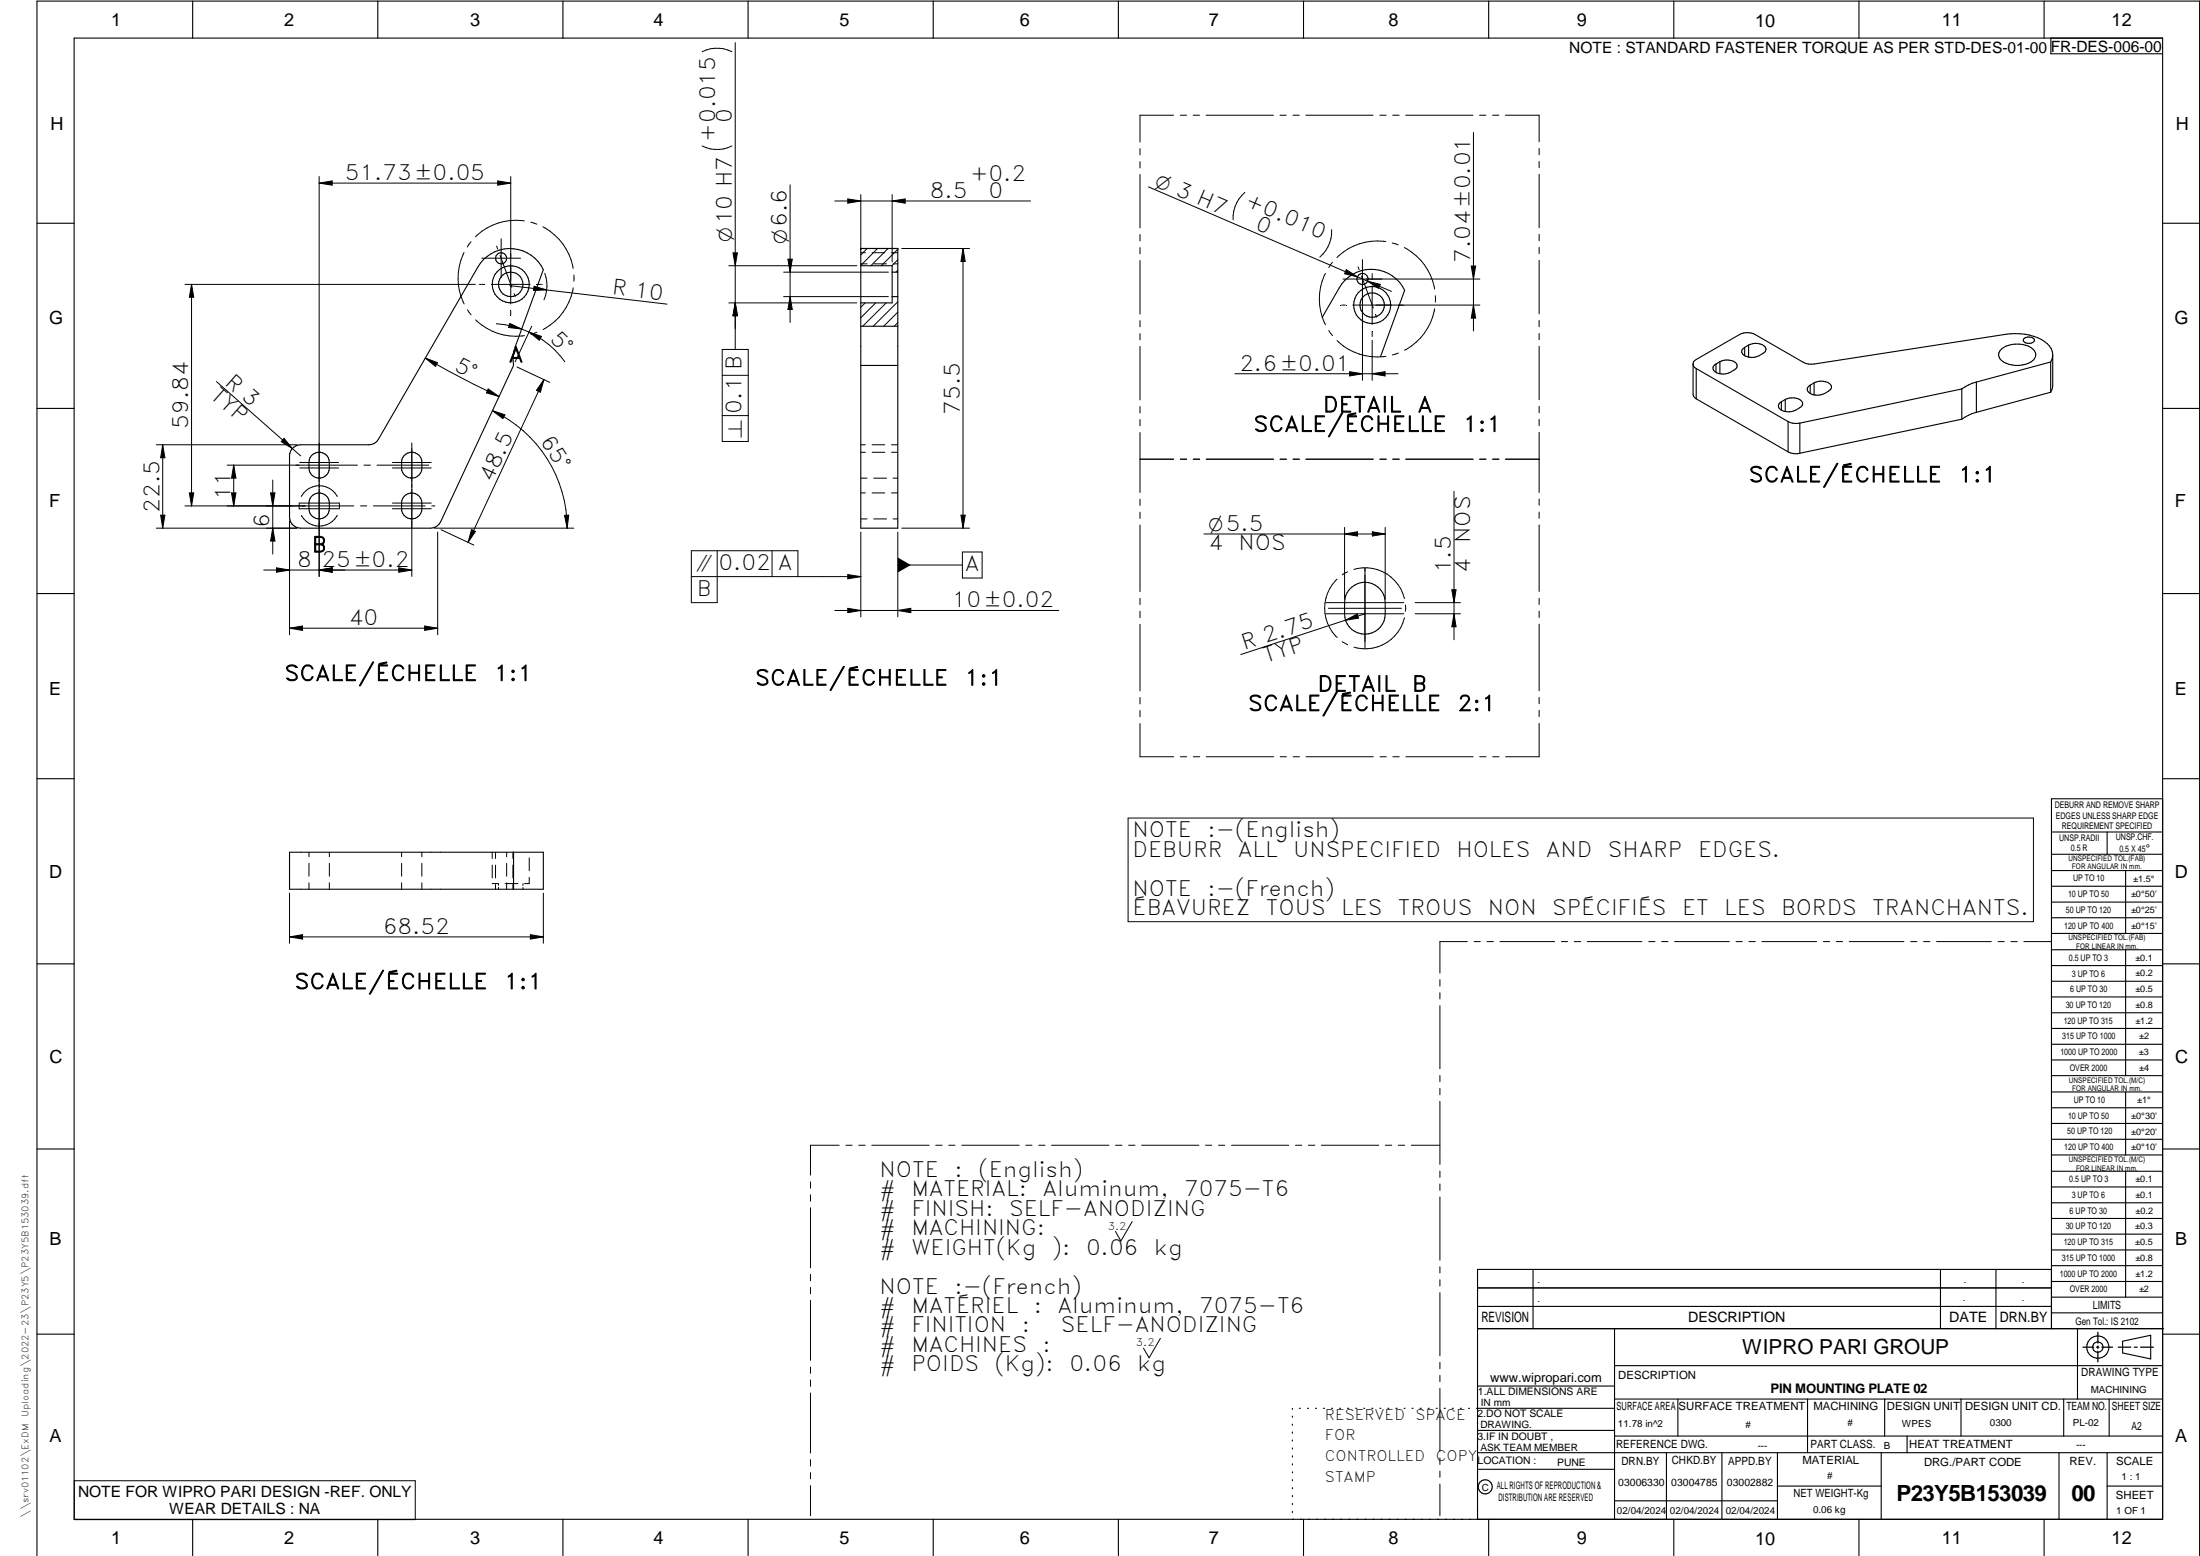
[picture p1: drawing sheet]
<svg xmlns="http://www.w3.org/2000/svg" width="594mm" height="420mm" viewBox="0 0 594 420" stroke-linecap="round" stroke-linejoin="round" font-family="sans-serif">
<g fill="none" stroke="#000" stroke-width=".3">
<path d="M20 10.3h564v400h-564zM52 .3v10M102 .3v10M152 .3v10M202 .3v10M252 .3v10M302 .3v10M352 .3v10M402 .3v10M452 .3v10M502 .3v10M552 .3v10"/>
<path d="M553.8 10.3v4.2h30.2M10 60.3h10M232.4 67.1h.1M232.4 71.8h8.5v10h-8.5M232.4 67.1h10M240.9 73.5h1.5M242.4 67.1h.1M242.4 67.1v75.5h-10v-75.5M584 60.3h10M232.4 98.7h10M232.4 88.1h10M240.9 80.1h1.5"/>
<path d="M357.1 85.6l4.5-7.9a10 10 0 0 1 17.7 .7l-6.5 18M457.2 98.5l.4 .7 .4 .3M458 99.5l24.8 14.3M458 99.5v8.2M463.4 98.3v2.2M464.4 97.7a4 4 0 0 1 4.5 .4 1.16 1.16 0 0 1-.6 1.8 4.2 4.2 0 0 1-5.5 .2 1.16 1.16 0 0 1 .6-1.8M464.4 97.7v3.2M464.4 97.7l-1 .6M471.1 93.8v2.3M472.2 93.2a3.7 3.7 0 0 1 4.6 .8 1.22 1.22 0 0 1-.7 1.4 3.9 3.9 0 0 1-5.7-.2 1.22 1.22 0 0 1 .7-1.4M472.2 93.2v3.2M472.2 93.2l-1.1 .6"/>
<path d="M540.5 94.3a7.1 7.1 0 0 1 8.9 .4 2.24 2.24 0 0 1-1.7 3.4 7.1 7.1 0 0 1-7.7-1.2 1.87 1.87 0 0 1 .5-2.6zM546.7 91.3a1.69 1.69 0 0 1 2.7 .7 1.83 1.83 0 0 1-3.1-.1zM553.8 97.7v8.2M553.8 97.7a4 4 0 0 0-1.7-5.5 14.5 14.5 0 0 0-10.4-1.9l-51.8 8a4.5 4.5 0 0 1-2.9-.5l-13.6-7.7-1.9-.3-1.3 .3-12.2 7-.7 .6-.1 8.8 .1 .4 .7 .8M553.8 97.7l-20.1 5.5M554.3 95.8v8.2v.6l-.5 1.3M10 110.3h10M458 107.7l24.8 14.3M481 108.5v2.2M482.1 107.9a3.7 3.7 0 0 1 4.6 .8 1.22 1.22 0 0 1-.7 1.4 4.2 4.2 0 0 1-5.5 .2 1.11 1.11 0 0 1 .5-1.8M482.1 107.9v3.2M482.1 107.9l-1.1 .6"/>
<path d="M482.8 113.8v8.2M482.8 113.8l1.2 .5h2M486 114.3v8.1M488.8 104v2.3M489.9 103.4l-1.1 .6M489.9 103.4v3.2M489.9 103.4a3.7 3.7 0 0 1 4.6 .8 2.49 2.49 0 0 1-2.3 2.3 3.3 3.3 0 0 1-4.1-1.1 1.22 1.22 0 0 1 .7-1.4M529.8 105v8.2M529.8 105l-43.8 9.3M529.8 113.2l-43.8 9.2M533.7 103.2v8.1M533.7 111.3l-2.2 .8-1.7 1.1"/>
<path d="M533.7 103.2l-2.2 .8-1.7 1M553.8 105.9l-20.1 5.4M584 110.3h10M78.8 121.2a3 3 0 0 1 2.4-1.1h18.4a2.93 2.93 0 0 0 2.6-1.5l26.8-46.5a10 10 0 0 1 17.7 .7l-7.6 20.8a9.2 9.2 0 0 0-.4 5.1l-19.7 42.2a3.1 3.1 0 0 1-2.7 1.7h-35.1a3.1 3.1 0 0 1-3-3v-16.5l.3-1.3zM84.1 123a2.78 2.78 0 0 1 3.1-.7 2.78 2.78 0 0 1 1.7 2.6 3.6 3.6 0 0 1-1.1 3.7 2.73 2.73 0 0 1-2.9 .2 2.73 2.73 0 0 1-1.5-2.4 4.1 4.1 0 0 1 .7-3.4zM84.1 134a2.78 2.78 0 0 1 3-.7 2.78 2.78 0 0 1 1.8 2.5 3.7 3.7 0 0 1-1.1 3.8 2.73 2.73 0 0 1-2.9 .2 2.73 2.73 0 0 1-1.5-2.4 4.1 4.1 0 0 1 .7-3.4zM109.1 134a2.74 2.74 0 0 1 3-.7 2.74 2.74 0 0 1 1.8 2.5 3.5 3.5 0 0 1-1.2 3.8 2.69 2.69 0 0 1-2.8 .2 2.69 2.69 0 0 1-1.4-2.4 3.8 3.8 0 0 1 .6-3.4zM109.1 123a2.74 2.74 0 0 1 3.1-.7 2.74 2.74 0 0 1 1.7 2.6 3.4 3.4 0 0 1-1.2 3.7 2.69 2.69 0 0 1-2.8 .2 2.69 2.69 0 0 1-1.4-2.4 3.8 3.8 0 0 1 .6-3.4zM482.8 122l1.9 .5 1.3-.1M365 158.5a5.5 5.5 0 0 1 5.9-.8 5.5 5.5 0 0 1 3.2 5 8.4 8.4 0 0 1-1.3 6.6 5.5 5.5 0 0 1-6.1 1.6 5.5 5.5 0 0 1-3.6-5.2 8.4 8.4 0 0 1 1.3-6.5zM10 160.3h10M584 160.3h10"/>
<path d="M10 210.3h10M584 215.7h-30v143.1M584 210.3h10M138.7 230.1h-60.5v10h60.5M138.7 230.1h8v10h-8M138.7 230.1v10M554 224.7h30M554 230.7h30M554 235.1h30M554 239.3h30M569 224.7v6M574 235.1v17"/>
<path d="M554 243.6h30M554 247.8h30M554 252.1h30M554 256.5h30M574 256.5v33.9M10 260.3h10M554 260.7h30M554 265h30M554 269.2h30M554 273.5h30M554 277.7h30M584 260.3h10"/>
<path d="M554 282h30M554 286.2h30M554 290.4h30M554 294.9h30M554 299.1h30M574 294.9v17M10 310.3h10M554 303.4h30M554 307.6h30M554 311.9h30M554 316.3h30M574 316.3v34"/>
<path d="M584 310.3h10M554 320.5h30M554 324.8h30M554 329h30M554 333.2h30M554 337.5h30M399 358.8h185.2M399 352.8h155M399 347.8h155M414 342.8v16M436 358.8v51.5M524 342.8v16"/>
<path d="M539 342.8v16M554 341.8h30M554 346h30M554 350.3h30M554 354.5h30M554 342.8h-155v67.5M561 358.8v19M10 360.3h10M399 374.3h37M436 377.8h148M453.1 377.8v10M488.1 377.8v14.5"/>
<path d="M508.9 377.8v10M529.5 377.8v10M557.3 377.8v10M569.5 377.8v10M573.2 362.2l7.6-1.6v6.3l-7.6-1.6zM584 368.8h-148M584 360.3h10M349 380.3v.3M349 382.4v.3M349 384.6v.3M349 386.7v.3M349 388.8v.3"/>
<path d="M349 391v.3M349 393.1v.3M349 395.3v.3M349 397.4v.3M349 399.5v.3M350.9 380.3h.2M353.1 380.3h.2M355.2 380.3h.3M357.4 380.3h.3M359.6 380.3h.3M361.7 380.3h.3M363.9 380.3h.3"/>
<path d="M366.1 380.3h.3M368.3 380.3h.2M370.4 380.3h.3M372.6 380.3h.3M374.8 380.3h.3M376.9 380.3h.4M379.1 380.3h.3M381.3 380.3h.3M383.4 380.3h.4M385.6 380.3h.3M387.8 380.3h.3M390 380.3h.3"/>
<path d="M392.2 380.3h.3M394.3 380.3h.3M396.5 380.3h.3M398.7 380.3h37.3M399 396.7h37M399 392.3h185M399 386.2h37M436 387.8h148M450 392.3v18M465 392.3v18M480 392.3v18M508 392.3v18"/>
<path d="M515 387.8v4.5M556 392.3v18M569 392.3v18M52 410.3v9.7M102 410.3v9.7M152 410.3v9.7M202 410.3v9.7M252 410.3v9.7M302 410.3v9.7M349 401.7v.3M349 403.8v.4M349 406v.3"/>
<path d="M349 408.1v.3M352 410.3v9.7M402 410.3v9.7M436 405.3h44M452 410.3v9.7M480 401.3h28M502 410.3v9.7M552 410.3v9.7M569 401.3h15M10 420v-419.7h584v419.7"/>
<circle cx="135.3" cy="69.7" r="1.5"/>
<circle cx="137.9" cy="76.8" r="5"/>
<circle cx="137.9" cy="76.8" r="3.3"/>
<circle cx="367.9" cy="75.3" r="1.5"/>
<circle cx="370.5" cy="82.4" r="5"/>
<circle cx="370.5" cy="82.4" r="3.3"/>
<circle cx="566.5" cy="363.7" r="1.39"/>
<circle cx="566.5" cy="363.8" r="3"/>
<circle cx="401.1" cy="401.5" r="1.9"/>
</g>
<g fill="none" stroke="#000" stroke-width=".27">
<path d="M189.6 14a9 9 0 0 1 8 0M198.5 11.5v82.9M189.6 39.4a9 9 0 0 0 8 0M316.9 31.1h-9.1v7.3M318.7 31.1h1.7M322.2 31.1h1.7M325.7 31.1h18.2M345.6 31.1h1.7M349.2 31.1h1.7M352.6 31.1h18.2M372.6 31.1h1.7M376.1 31.1h1.7"/>
<path d="M379.6 31.1h18.2M397.9 35.8v53.6M399.5 31.1h1.7M403 31.1h1.7M406.5 31.1h9.1v7.2M86.2 47.7v108M86.2 49.4h51.7M86.2 49.4l3.5-.5v1.1zM134.4 48.9l3.5 .5-3.5 .6zM137.9 47.7v34.3M141.6 59.6a15.5 15.5 0 0 0-13.2 4.4M143.3 60l1.7 .5"/>
<path d="M213.4 49.9v37.2M225.4 54.3h52.9M228.9 53.7l3.5 .6-3.5 .6zM232.4 52.5v14.7M240.9 52.5v18.2M240.9 54.3l3.5-.6v1.2zM307.8 40.1v1.7M307.8 43.6v1.7M307.8 47.1v14.5M310.1 50.5l56.5 24.3M336.2 51.9a9.1 9.1 0 0 0-3.2 7.5M415.6 40.1v1.7"/>
<path d="M415.6 43.6v1.7M415.6 47.1v14.4M49.9 76.8h78.4M51.7 76.8l.6 3.5h-1.2zM51.7 76.8v59.8M125.3 68.2a15.6 15.6 0 0 0 0 13.9M127.2 65.3l-1 1.4M129.4 76.8h.1M129.7 76.8h1M130.1 69.7h10.5M132.7 76.8h10.5M134.1 66.5l.3 .8"/>
<path d="M135 69l3.2 8.6M135.3 64.5v10.5M137.7 77.1l42.4 5M138.8 79.3l.3 .8M144.2 77.3l3.4 1-3.5 .1zM145.1 76.8h1.1M146.3 76.8h.1M146.6 61.3a15.5 15.5 0 0 1 8.2 11.2M147.1 73.8a9.6 9.6 0 0 1-.2 7.2M154.8 77.7a15.6 15.6 0 0 1-8.2 11.3M155 74.3v1.6M196.8 71.8h34.6"/>
<path d="M197.9 68.3h1.2l-.6 3.5zM211.6 73.5h28.3M212.8 70h1.1l-.5 3.5zM232.4 68.2h1.3M232.4 71.2h1.7M234.1 67.1l-1.7 1.7M235.5 68.2h3.4M235.9 71.2h3.5M237 67.1l-4.6 4.6M239.8 67.1l-4.6 4.7M240.7 68.2h1.7M241.2 71.2h1.2"/>
<path d="M242.4 67.3l-4.4 4.5M242.4 70.1l-1.6 1.7M242.4 73l-.5 .5M243.5 67.1h18.3M260 67.1l.6 3.5h-1.1zM260 67.1v75.5M307.8 63.3v1.8M307.8 66.8v1.7M307.8 70.4v14.4M357.9 73.8a15.3 15.3 0 0 0 0 13.9M359.6 62a9.1 9.1 0 0 1-3.2 7.4M359.8 70.9l-1 1.4"/>
<path d="M362.7 75.4h36.9M363.6 72.8l3 2-3.5-.9zM366.6 74.8l9.1 3.9M366.7 72.1l.3 .8M367.7 74.5l3.1 8.7M367.9 70.1v32.6M369.3 75.9l3.4 .9-.4 1.1zM370.5 73.9v.1M370.5 74.1v1.1M370.5 77.1v10.5M374.2 65.2a15.5 15.5 0 0 0-13.2 4.4M376 65.6l1.6 .5"/>
<path d="M379.2 66.8a15.5 15.5 0 0 1 8.2 11.3M387.6 79.8v1.8M397.3 71.8h1.2l-.6 3.6zM415.6 63.3v1.7M415.6 66.8v1.7M415.6 70.3v14.5M114.8 96.7l13.2 7.1 6.7 3.3M114.8 96.7l3.3 1.2-.5 1zM126.2 83.7l1 1.3M128.4 86.4a15.5 15.5 0 0 0 13.2 4.2M134 87.4l4.6 .7 2.3 .8M137.7 87.3l3.2 1.6-3.6-.5z"/>
<path d="M137.9 84v1M139.6 99.1l8.9 4.2M140.9 88.9l1.9 .8M142.8 89.7a24.8 24.8 0 0 1 9.7 8M142.9 89.7l3.3 1.1-.6 1.1zM143.6 88.1l-4.5 9.6M145 89.7l-1.6 .6M195 94.4h7.1v24.8h-7.1zM196.8 81.8h34.6M198.5 81.8l.6 3.5h-1.2zM211.6 80.1h28.3M213.4 80.1l.5 3.5h-1.1z"/>
<path d="M233.6 81.8l-1.2 1.2M236.5 81.8l-4.1 4M239.3 81.8l-6.3 6.3M241 80.1h-.1M242.4 87.1l-.9 1M242.4 84.3l-3.8 3.8M242.4 81.5l-6.6 6.6M307.8 86.6v1.7M307.8 90.1v1.7M307.8 93.6v14.4M358.8 89.2l1 1.4M361.1 91.9a15.5 15.5 0 0 0 13.2 4.3"/>
<path d="M362.3 82.4h1M370.5 89.6v1M370.5 90.8v.1M370.5 91.9v10.8M371.4 84.9l.3 .7M377.6 95.3l-1.6 .5M387.4 83.4a15.4 15.4 0 0 1-8.1 11.2M397.9 82.4l.6 3.5h-1.2zM399.6 82.4h-34.3M415.6 86.5v1.7M415.6 90v1.7M415.6 93.5v14.5"/>
<path d="M58.5 103l22.7 20.1M76.7 118.4l2.2 2.7-3-1.8zM111.2 119.6v36.1M131.8 105l2.9 2.1-3.3-1zM133 110.9a35 35 0 0 1 20.2 31.7M133 110.9l3.3 1.1-.5 1zM146.9 102.5l-1 3.4-1-.5zM146.9 102.5l-20.5 43.9M195 112.2h7.1M195 101.3h7.1M307.8 109.8v1.7M307.8 113.3v1.7"/>
<path d="M307.8 116.8v16.2M333.5 100.9h44M364.4 100.4l3.5 .5-3.5 .6zM370.5 100.9l3.5-.5v1.1zM415.6 109.7v1.8M415.6 113.2v1.7M415.6 116.8v16.2M42.2 120.1h37.9M43.4 139.1h1.1l-.6 3.5zM43.9 120.1v22.5M43.9 120.1l.6 3.5h-1.1zM49.9 136.6h45.6"/>
<path d="M51.1 133.1h1.2l-.6 3.5zM61.3 125.6h21.1M62.5 133.1h1.2l-.6 3.5zM63.1 125.6l.6 3.5h-1.2zM63.1 125.6v11M73.1 133.1h1.1l-.5 3.5zM73.7 129.6v20M80.8 135.8v1.7M80.9 137.4h10.5M80.9 135.8h10.5M80.9 126.4h10.5M80.9 124.9h10.5"/>
<path d="M82.5 125.6h14M91.1 139.1a5.5 5.5 0 0 1-9.7 .1M91.1 134.1a5.5 5.5 0 0 0-9.7 0M91.6 135.7v1.8M97.4 136.6h1.7M98.3 125.6h1.7M100.8 136.6h14M101.8 125.6h14M106 137.4h10.5M106 135.8h10.5M106 126.4h10.5M106 124.9h10.5"/>
<path d="M116.6 136.6h.8M152.4 139.1h1.2l-.4 3.5zM232.4 120.1h1.3M232.4 122.1h1.3M232.4 129.1h1.7M232.4 133.1h1.3M235.5 120.1h3.4M235.5 122.1h3.4M235.5 133.1h3.4M235.9 129.1h3.5M240.7 120.1h1.7M240.7 122.1h1.7"/>
<path d="M240.7 133.1h1.7M241.2 129.1h1.2M259.5 139.1h1.1l-.6 3.5zM307.8 124h9.1M307.8 134.8v1.7M307.8 138.3v1.7M318.7 124h1.8M322.2 124h1.8M325.7 124h18.2M345.6 124h1.8M349.2 124h1.7M352.6 124h18.2"/>
<path d="M372.6 124h1.7M376.1 124h1.8M379.6 124h18.2M392.6 132.7v40.1M399.5 124h1.8M403 124h1.8M406.5 124h9.1M415.6 134.7v1.7M415.6 138.3v1.7M42.2 142.6h37.9M71.2 153.9h40M73.7 142.6l.5 3.5h-1.1z"/>
<path d="M74.7 153.3l3.5 .6-3.5 .6zM78.2 140.7v30.7M86.2 153.9l3.5-.6v1.2zM107.7 153.3l3.5 .6-3.5 .6zM117.3 142.6h37.6M118.2 143.7v27.7M119.1 143l8.9 4.2M127.3 143l1.1 .5-2 2.9zM193.7 148.7v14h-7v-14h28.8v7M208.5 148.7v7M228.9 155.2l3.5 .5-3.5 .6zM232.4 143.7v22.9"/>
<path d="M232.4 155.7h-45.7M232.4 140.1h1.7M235.9 140.1h3.5M241.2 140.1h1.2M242.4 143.7v22.9M242.4 152.6h17.5M243.5 142.6h18.3M259.9 149.1h5.3v7h-5.3zM307.8 141.8v18M325.1 144.2h49M361.1 156.4a10.9 10.9 0 0 0 0 15.7M363.1 144.2l3.5-.6v1.1z"/>
<path d="M363.1 142.4v19.3M363.9 154.4l-1.4 .8M365.6 153.8a10.9 10.9 0 0 1 13.7 7.8M368.6 153.3v21.9M370.6 143.6l3.5 .6-3.5 .5zM374.1 142.4v19.3M392 159.3h1.2l-.6 3.4zM415.6 141.7v18M78.2 169.6l3.5-.6v1.2zM78.2 169.6h40M114.7 169l3.5 .6-3.5 .6zM225.4 164.8h60.5"/>
<path d="M228.9 164.3l3.5 .5-3.5 .6zM242.4 164.8l3.5-.5v1.1zM307.8 161.6v1.7M307.8 165.1v1.7M307.8 168.6v18M358.1 165.7h21M358.1 162.7h21M358.7 164.3h19.8M362.5 173.3l1.4 .8M363.3 167.5l3.2-1.7 .4 1.1zM368.6 165.7l-33.5 11M379.3 166.8a10.9 10.9 0 0 1-13.7 8"/>
<path d="M379.5 163.4v1.7M382.1 165.7h12.3M382.1 162.7h12.3M392.6 165.7l.6 3.5h-1.2zM415.6 161.5v1.7M415.6 165v1.8M415.6 168.5v18M307.8 188.3v1.8M307.8 191.9v1.6M307.8 195.4v8.9h9.1M415.6 188.3v1.7M415.6 191.8v1.7"/>
<path d="M415.6 195.3v9h-9M318.8 204.3h1.7M322.2 204.3h1.8M325.7 204.3h18.2M345.7 204.3h1.7M349.2 204.3h1.7M352.7 204.3h18.1M372.7 204.3h1.6M376.1 204.3h1.8M379.6 204.3h18.2M399.6 204.3h1.7M403.1 204.3h1.7"/>
<path d="M83.4 230.1v1.3M83.4 233.1v3.5M83.4 238.4v1.7M88.9 230.1v1.3M88.9 233.1v3.5M88.9 238.4v1.7M108.5 230.1v1.3M108.5 233.1v3.5M108.5 238.4v1.7M113.9 230.1v1.3M113.9 233.1v3.5M113.9 238.4v1.7"/>
<path d="M132.9 238.6h1.7v.5M132.9 230.1v1.7M132.9 233.6v3.5M133.8 230.1v1.7M133.8 233.6v3.5M133.8 238.8v1.3M134.6 239.6v.5M136.4 238.6h3.5M136.8 230.1v1.3M136.8 233.1v3.5M136.8 238.4v1.7M138.5 230.1v1.7"/>
<path d="M138.5 233.6v3.5M138.5 238.8v1.3M141.2 238.6v.5M141.2 239.6v.5M142.9 236.9v1.7h-1.3M142.9 231.6v3.5M304.6 220.9h244.5v28h-244.5zM78.2 253l3.5-.6v1.2zM78.2 241.2v13.5M78.2 253h68.5M143.2 252.4l3.5 .6-3.5 .6zM146.7 241.2v13.5"/>
<path d="M396.2 254.3h-7.4v8.5M398.1 254.3h1.6M401.5 254.3h1.8M405 254.3h14.8M421.6 254.3h1.7M425.1 254.3h1.7M428.6 254.3h14.8M445.2 254.3h1.7M448.7 254.3h1.7M452.2 254.3h14.8M468.8 254.3h1.7M472.3 254.3h1.7"/>
<path d="M475.8 254.3h14.8M492.4 254.3h1.7M495.8 254.3h1.8M499.4 254.3h14.7M516 254.3h1.6M519.4 254.3h1.8M522.9 254.3h14.8M539.5 254.3h1.7M543 254.3h1.7M546.5 254.3h7.4M388.8 264.5v1.8M388.8 268.1v1.6"/>
<path d="M388.8 271.6v17M388.8 290.4v1.7M388.8 293.9v1.7M388.8 297.4v17M218.9 319.2v1.6M226.6 309.2h-7.7v8.1M228.4 309.2h1.7M231.9 309.2h1.7M235.4 309.2h15.5M252.7 309.2h1.7M256.2 309.2h1.7M259.7 309.2h15.5"/>
<path d="M277 309.2h1.7M280.5 309.2h1.7M284 309.2h15.5M301.2 309.2h1.8M304.8 309.2h1.7M308.3 309.2h15.5M325.5 309.2h1.7M329.1 309.2h1.6M332.6 309.2h15.4M349.8 309.2h1.7M353.3 309.2h1.7M356.8 309.2h15.5"/>
<path d="M374.1 309.2h1.7M377.6 309.2h1.7M381.1 309.2h7.7M388.8 316.2v1.7M388.8 319.7v1.7M218.9 322.6v1.8M218.9 326.1v16.2M305.7 329.9l-3 5.2-1.5-2.6M388.8 323.2v17.1M218.9 344.1v1.8M218.9 347.6v1.7M218.9 351.2v16.1"/>
<path d="M388.8 342.1v1.6M388.8 345.6v1.7M388.8 349v17.1M218.9 369.1v1.7M218.9 372.6v1.8M218.9 376.1v16.2M313.3 361.4l-3 5.2-1.5-2.6M388.8 367.9v1.7M388.8 371.4v1.7M388.8 374.9v17M20.1 399.8h92v10.5h-92zM218.9 394.1v1.8"/>
<path d="M218.9 397.6v1.7M388.8 393.7v1.7M388.8 397.2v1.7M218.9 401.2v8.1M388.8 400.7v8.6"/>
</g>
<path d="M566.5 359.7v3M562.5 363.8h2.9M566.1 363.8h.7M566.5 363.4v.7M566.5 364.9v2.8M567.6 363.8h2.9M572 363.8h3.4M576.3 363.8h.8M578 363.8h3.5" fill="none" stroke="#000" stroke-width=".34"/>
<g fill="#000">
<path d="M86.2 49.4l3.5-.5v1.1zM134.4 48.9l3.5 .5-3.5 .6zM228.9 53.7l3.5 .6-3.5 .6zM240.9 54.3l3.5-.6v1.2zM144.2 77.3l3.4 1-3.5 .1zM197.9 68.3h1.2l-.6 3.5zM212.8 70h1.1l-.5 3.5zM260 67.1l.6 3.5h-1.1zM363.6 72.8l3 2-3.5-.9zM369.3 75.9l3.4 .9-.4 1.1zM397.3 71.8h1.2l-.6 3.6zM51.7 76.8l.6 3.5h-1.2z"/>
<path d="M114.8 96.7l3.3 1.2-.5 1zM137.7 87.3l3.2 1.6-3.6-.5zM142.9 89.7l3.3 1.1-.6 1.1zM198.5 81.8l.6 3.5h-1.2zM213.4 80.1l.5 3.5h-1.1zM397.9 82.4l.6 3.5h-1.2zM76.7 118.4l2.2 2.7-3-1.8zM131.8 105l2.9 2.1-3.3-1zM133 110.9l3.3 1.1-.5 1zM146.9 102.5l-1 3.4-1-.5zM364.4 100.4l3.5 .5-3.5 .6zM370.5 100.9l3.5-.5v1.1z"/>
<path d="M43.4 139.1h1.1l-.6 3.5zM43.9 120.1l.6 3.5h-1.1zM51.1 133.1h1.2l-.6 3.5zM62.5 133.1h1.2l-.6 3.5zM63.1 125.6l.6 3.5h-1.2zM73.1 133.1h1.1l-.5 3.5zM152.4 139.1h1.2l-.4 3.5zM259.5 139.1h1.1l-.6 3.5zM73.7 142.6l.5 3.5h-1.1zM74.7 153.3l3.5 .6-3.5 .6zM86.2 153.9l3.5-.6v1.2zM107.7 153.3l3.5 .6-3.5 .6z"/>
<path d="M127.3 143l1.1 .5-2 2.9zM228.9 155.2l3.5 .5-3.5 .6zM242.4 150.5l3.5 2.1-3.5 2zM363.1 144.2l3.5-.6v1.1zM370.6 143.6l3.5 .6-3.5 .5zM392 159.3h1.2l-.6 3.4zM78.2 169.6l3.5-.6v1.2zM114.7 169l3.5 .6-3.5 .6zM228.9 164.3l3.5 .5-3.5 .6zM242.4 164.8l3.5-.5v1.1zM363.3 167.5l3.2-1.7 .4 1.1zM392.6 165.7l.6 3.5h-1.2z"/>
<path d="M78.2 253l3.5-.6v1.2zM143.2 252.4l3.5 .6-3.5 .6z"/>
</g>
<g font-size="6">
<text x="512.1" y="405.2">P23Y5B153039</text>
<text x="559.4" y="405.2">00</text>
</g>
<g font-size="5.7">
<text x="197.6" y="33.2" transform="rotate(-90 197.6 33.2)">0</text>
<text x="193.1" y="38.2" transform="rotate(-90 193.1 38.2)">+0.015</text>
<text x="93.1" y="48.6">51.73±0.05</text>
<text x="251.1" y="53.4">8.5</text>
<text x="262" y="48.9">+0.2</text>
<text x="266.9" y="53.4">0</text>
<text x="335.9" y="55.7" transform="rotate(23 335.9 55.7)">+0.010</text>
<text x="338.7" y="61.8" transform="rotate(23 338.7 61.8)">0</text>
<text x="397" y="70.9" transform="rotate(-90 397 70.9)">7.04±0.01</text>
<text x="165.1" y="79.5" transform="rotate(7 165.1 79.5)">R 10</text>
<text x="148.2" y="91.7" transform="rotate(45 148.2 91.7)">5°</text>
<text x="122.3" y="99.9" transform="rotate(27 122.3 99.9)">5°</text>
<text x="137.3" y="97.8">A</text>
<text x="334.7" y="100.1">2.6±0.01</text>
<text x="56.5" y="107.1" transform="rotate(41 56.5 107.1)">TYP</text>
<text x="60.4" y="103.6" transform="rotate(41 60.4 103.6)">R 3</text>
<text x="200.3" y="111.9" transform="rotate(-90 200.3 111.9)">0.1 B</text>
<text x="259.2" y="111.9" transform="rotate(-90 259.2 111.9)">75.5</text>
<text x="357.2" y="111.3">DETAIL</text>
<text x="382.8" y="111.3">A</text>
<text x="50.8" y="115.7" transform="rotate(-90 50.8 115.7)">59.84</text>
<text x="145.7" y="119" transform="rotate(58 145.7 119)">65°</text>
<text x="338.5" y="116.5">SCALE/ÉCHELLE</text>
<text x="395" y="116.5">1:1</text>
<text x="132.8" y="130.5" transform="rotate(-65 132.8 130.5)">48.5</text>
<text x="472.2" y="130.2">SCALE/ÉCHELLE</text>
<text x="528.8" y="130.2">1:1</text>
<text x="62.2" y="135.1" transform="rotate(-90 62.2 135.1)">11</text>
<text x="43.1" y="138.4" transform="rotate(-90 43.1 138.4)">22.5</text>
<text x="72.8" y="142.7" transform="rotate(-90 72.8 142.7)">6</text>
<text x="84.2" y="149.1">B</text>
<text x="326.3" y="148.5">4</text>
<text x="334.5" y="148.5">NOS</text>
<text x="397" y="146.6" transform="rotate(-90 397 146.6)">NOS</text>
<text x="80.2" y="153">8</text>
<text x="86.8" y="153">25±0.2</text>
<text x="194" y="154">0.02 A</text>
<text x="260.6" y="154.3">A</text>
<text x="391.7" y="154.8" transform="rotate(-90 391.7 154.8)">1.5</text>
<text x="397" y="154.8" transform="rotate(-90 397 154.8)">4</text>
<text x="188.2" y="161">B</text>
<text x="257" y="164">10±0.02</text>
<text x="94.2" y="168.8">40</text>
<text x="336" y="175.5" transform="rotate(-18 336 175.5)">R 2.75</text>
<text x="341.8" y="179.1" transform="rotate(-18 341.8 179.1)">TYP</text>
<text x="76.8" y="183.8">SCALE/ÉCHELLE</text>
<text x="133.4" y="183.8">1:1</text>
<text x="203.9" y="185">SCALE/ÉCHELLE</text>
<text x="260.4" y="185">1:1</text>
<text x="337" y="191.9">SCALE/ÉCHELLE</text>
<text x="355.8" y="186.7">DETAIL</text>
<text x="381.3" y="186.7">B</text>
<text x="393.6" y="191.9">2:1</text>
<text x="305.9" y="226.1">NOTE</text>
<text x="326" y="226.1">:-(English)</text>
<text x="305.9" y="231.4">DEBURR</text>
<text x="334.3" y="231.4">ALL</text>
<text x="349.2" y="231.4">UNSPECIFIED</text>
<text x="393.3" y="231.4">HOLES</text>
<text x="417.5" y="231.4">AND</text>
<text x="434.1" y="231.4">SHARP</text>
<text x="458.5" y="231.4">EDGES.</text>
<text x="305.9" y="241.9">NOTE</text>
<text x="326" y="241.9">:-(French)</text>
<text x="305.9" y="247.1">ÉBAVUREZ</text>
<text x="341.9" y="247.1">TOUS</text>
<text x="362.2" y="247.1">LES</text>
<text x="377.5" y="247.1">TROUS</text>
<text x="401.8" y="247.1">NON</text>
<text x="419.1" y="247.1">SPÉCIFIÉS</text>
<text x="454.2" y="247.1">ET</text>
<text x="465.6" y="247.1">LES</text>
<text x="481" y="247.1">BORDS</text>
<text x="505.6" y="247.1">TRANCHANTS.</text>
<text x="103.4" y="252.1">68.52</text>
<text x="79.5" y="267">SCALE/ÉCHELLE</text>
<text x="136.1" y="267">1:1</text>
<text x="237.5" y="317.8">NOTE</text>
<text x="257.7" y="317.8">:</text>
<text x="264.1" y="317.8">(English)</text>
<text x="237.5" y="323">#</text>
<text x="246.1" y="323">MATERIAL:</text>
<text x="281.5" y="323">Aluminum,</text>
<text x="319.8" y="323">7075-T6</text>
<text x="237.5" y="328.3">#</text>
<text x="246.1" y="328.3">FINISH:</text>
<text x="272.5" y="328.3">SELF-ANODIZING</text>
<text x="237.5" y="333.5">#</text>
<text x="246.1" y="333.5">MACHINING:</text>
<text x="237.5" y="338.8">#</text>
<text x="246.1" y="338.8">WEIGHT(Kg</text>
<text x="284" y="338.8">):</text>
<text x="293.3" y="338.8">0.06</text>
<text x="311.6" y="338.8">kg</text>
<text x="237.5" y="349.3">NOTE</text>
<text x="257.7" y="349.3">:-(French)</text>
<text x="237.5" y="354.5">#</text>
<text x="237.5" y="359.8">#</text>
<text x="246.1" y="359.8">FINITION</text>
<text x="246.1" y="354.5">MATÉRIEL</text>
<text x="275.9" y="359.8">:</text>
<text x="279.2" y="354.5">:</text>
<text x="285.6" y="354.5">Aluminum,</text>
<text x="286.5" y="359.8">SELF-ANODIZING</text>
<text x="323.8" y="354.5">7075-T6</text>
<text x="237.5" y="365">#</text>
<text x="246.1" y="365">MACHINES</text>
<text x="281.5" y="365">:</text>
<text x="237.5" y="370.3">#</text>
<text x="246.1" y="370.3">POIDS</text>
<text x="268.5" y="370.3">(Kg):</text>
<text x="288.8" y="370.3">0.06</text>
<text x="307.1" y="370.3">kg</text>
</g>
<text font-size="5.6" x="470.5" y="365.5">WIPRO PARI GROUP</text>
<g font-size="5.4">
<text x="311.6" y="50.2" transform="rotate(23 311.6 50.2)">O 3 H7</text>
<text x="197.6" y="65.3" transform="rotate(-90 197.6 65.3)">O10 H7</text>
<text x="212.5" y="66" transform="rotate(-90 212.5 66)">O6.6</text>
<text x="200.3" y="118.2" transform="rotate(-90 200.3 118.2)">n</text>
<text x="326.3" y="143.3">O5.5</text>
<text x="188" y="154">i</text>
</g>
<g font-size="4.9">
<text x="30" y="6.9">1</text>
<text x="76.7" y="6.9">2</text>
<text x="127" y="6.9">3</text>
<text x="176.5" y="6.9">4</text>
<text x="226.7" y="6.9">5</text>
<text x="275.4" y="6.9">6</text>
<text x="326.4" y="6.9">7</text>
<text x="375" y="6.9">8</text>
<text x="425.8" y="6.9">9</text>
<text x="473.9" y="7.3">10</text>
<text x="524.3" y="6.9">11</text>
<text x="570.2" y="6.9">12</text>
<text x="13.6" y="35.1">H</text>
<text x="587.6" y="35.1">H</text>
<text x="13.2" y="87.5">G</text>
<text x="587.2" y="87.5">G</text>
<text x="13.2" y="137">F</text>
<text x="587.2" y="137">F</text>
<text x="13.2" y="187.6">E</text>
<text x="587.2" y="187.6">E</text>
<text x="13.2" y="237">D</text>
<text x="587.2" y="237">D</text>
<text x="13.4" y="287.1">C</text>
<text x="587.4" y="287.1">C</text>
<text x="13.4" y="336.2">B</text>
<text x="587.4" y="336.2">B</text>
<text x="13.4" y="389.3">A</text>
<text x="587.4" y="389.3">A</text>
<text x="30" y="416.9">1</text>
<text x="76.7" y="416.9">2</text>
<text x="127" y="416.9">3</text>
<text x="176.5" y="416.9">4</text>
<text x="226.7" y="416.9">5</text>
<text x="275.4" y="416.9">6</text>
<text x="326.4" y="416.9">7</text>
<text x="375" y="416.9">8</text>
<text x="425.8" y="416.9">9</text>
<text x="473.9" y="417.3">10</text>
<text x="524.3" y="416.9">11</text>
<text x="570.2" y="416.9">12</text>
</g>
<g font-size="4.2">
<text x="423.7" y="14.3">NOTE : STANDARD FASTENER TORQUE AS PER STD-DES-01-00</text>
<text x="553.8" y="14">FR-DES-006-00</text>
<text x="21.1" y="404.3">NOTE FOR WIPRO PARI DESIGN -REF. ONLY</text>
<text x="45.7" y="408.8">WEAR DETAILS : NA</text>
</g>
<g font-size="3.9">
<text x="400" y="357.1">REVISION</text>
<text x="455.9" y="357.1">DESCRIPTION</text>
<text x="526.4" y="357.1">DATE</text>
<text x="540" y="357.1">DRN.BY</text>
<text x="357.8" y="383.3">RESERVED</text>
<text x="382.3" y="383.3">SPACE</text>
<text x="357.8" y="388.9">FOR</text>
<text x="357.8" y="394.5">CONTROLLED</text>
<text x="387.8" y="394.5">COPY</text>
<text x="357.8" y="400">STAMP</text>
</g>
<text font-size="3.6" x="478.1" y="376.1">PIN MOUNTING PLATE 02</text>
<text font-size="3.5" x="402.4" y="373.3">www.wipropari.com</text>
<g font-size="3.1">
<text x="565.1" y="353.5">LIMITS</text>
<text x="562" y="371.7">DRAWING TYPE</text>
<text x="437" y="372.3">DESCRIPTION</text>
<text x="436.5" y="380.8">SURFACE AREA</text>
<text x="453.3" y="380.8">SURFACE TREATMENT</text>
<text x="489.7" y="380.8">MACHINING</text>
<text x="509.5" y="380.8">DESIGN UNIT</text>
<text x="530.6" y="380.8">DESIGN UNIT CD.</text>
<text x="558" y="380.6">TEAM NO.</text>
<text x="570.3" y="380.7">SHEET SIZE</text>
<text x="575.6" y="386.1">A2</text>
<text x="436.4" y="391.1">REFERENCE DWG.</text>
<text x="437.8" y="395.5">DRN.BY</text>
<text x="451.4" y="395.4">CHKD.BY</text>
<text x="466.6" y="395.5">APPD.BY</text>
<text x="486.7" y="395.4">MATERIAL</text>
<text x="488.9" y="390.9">PART CLASS.</text>
<text x="515.6" y="390.9">HEAT TREATMENT</text>
<text x="519.6" y="395.9">DRG./PART CODE</text>
<text x="558.9" y="395.5">REV.</text>
<text x="571.4" y="395.6">SCALE</text>
<text x="484.3" y="404.2">NET WEIGHT-Kg</text>
<text x="571.4" y="404.7">SHEET</text>
</g>
<text font-size="3" x="579.5" y="230.1">°</text>
<g font-size="2.8">
<text x="299.1" y="332.1">3.2</text>
<text x="560.4" y="357.7">Gen Tol.: IS 2102</text>
<text x="306.7" y="363.6">3.2</text>
<text x="399.1" y="376.6">1.ALL DIMENSIONS ARE</text>
<text x="399" y="382.7">2.DO NOT SCALE</text>
<text x="399" y="388.7">3.IF IN DOUBT ,</text>
<text x="399" y="395.4">LOCATION :</text>
<text x="420.5" y="396">PUNE</text>
<text x="404.2" y="402">ALL RIGHTS OF REPRODUCTION &amp;</text>
<text x="437" y="401.2">03006330</text>
<text x="451.3" y="401.2">03004785</text>
<text x="466.3" y="401.2">03002882</text>
<text x="404.7" y="405.4">DISTRIBUTION ARE RESERVED</text>
</g>
<g font-size="2.7">
<text x="564.6" y="376.2">MACHINING</text>
<text x="399.9" y="379.7">IN mm</text>
<text x="399.7" y="385.7">DRAWING.</text>
<text x="436.9" y="385.4">11.78 in^2</text>
<text x="471.4" y="385.5">#</text>
<text x="498.9" y="385">#</text>
<text x="513.6" y="385.3">WPES</text>
<text x="537.3" y="385.1">0300</text>
<text x="559.7" y="385.1">PL-02</text>
<text x="399.7" y="391.8">ASK TEAM MEMBER</text>
<text x="474.6" y="391.2">---</text>
<text x="508.7" y="391.2">B</text>
<text x="560.6" y="391.1">---</text>
<text x="493.4" y="399.5">#</text>
<text x="572.8" y="399.7">1 : 1</text>
<text x="400.1" y="402.5">C</text>
<text x="436.6" y="408.7">02/04/2024</text>
<text x="450.9" y="408.8">02/04/2024</text>
<text x="466" y="408.9">02/04/2024</text>
<text x="489.6" y="408.5">0.06 kg</text>
<text x="571.4" y="408.7">1 OF 1</text>
</g>
<g font-size="2.5">
<text x="554.9" y="218.3">DEBURR AND REMOVE SHARP</text>
<text x="555.2" y="221">EDGES UNLESS SHARP EDGE</text>
<text x="556.1" y="227.1">UNSP.RADII</text>
<text x="556.8" y="223.8">REQUIREMENT SPECIFIED</text>
<text x="571.4" y="226.9">UNSP.CHF.</text>
<text x="559.2" y="229.9">0.5 R</text>
<text x="572.3" y="230.1">0.5 X 45</text>
<text x="559.8" y="238">UP TO 10</text>
<text x="576.1" y="238.1">±1.5°</text>
<text x="558.5" y="242.2">10 UP TO 50</text>
<text x="575.5" y="242.3">±0°50'</text>
<text x="557.4" y="250.7">120 UP TO 400</text>
<text x="557.9" y="246.5">50 UP TO 120</text>
<text x="575.5" y="250.7">±0°15'</text>
<text x="575.5" y="246.5">±0°25'</text>
<text x="558.7" y="259.4">0.5 UP TO 3</text>
<text x="559.5" y="263.7">3 UP TO 6</text>
<text x="576.6" y="263.6">±0.2</text>
<text x="576.6" y="259.4">±0.1</text>
<text x="559" y="267.9">6 UP TO 30</text>
<text x="576.6" y="267.9">±0.5</text>
<text x="557.8" y="272.2">30 UP TO 120</text>
<text x="576.6" y="272.2">±0.8</text>
<text x="556.9" y="280.7">315 UP TO 1000</text>
<text x="557.3" y="276.4">120 UP TO 315</text>
<text x="576.6" y="276.4">±1.2</text>
<text x="577.7" y="280.7">±2</text>
<text x="556.4" y="284.9">1000 UP TO 2000</text>
<text x="577.6" y="284.9">±3</text>
<text x="558.9" y="289.2">OVER 2000</text>
<text x="577.7" y="289.3">±4</text>
<text x="560" y="297.9">UP TO 10</text>
<text x="577.1" y="297.9">±1°</text>
<text x="558.5" y="302.1">10 UP TO 50</text>
<text x="575.5" y="302.1">±0°30'</text>
<text x="557.4" y="310.6">120 UP TO 400</text>
<text x="558.2" y="306.3">50 UP TO 120</text>
<text x="575.5" y="310.6">±0°10'</text>
<text x="575.5" y="306.4">±0°20'</text>
<text x="558.8" y="319.2">0.5 UP TO 3</text>
<text x="559.4" y="323.4">3 UP TO 6</text>
<text x="576.6" y="319.2">±0.1</text>
<text x="576.6" y="323.5">±0.1</text>
<text x="558.9" y="327.7">6 UP TO 30</text>
<text x="576.7" y="327.7">±0.2</text>
<text x="557.8" y="332">30 UP TO 120</text>
<text x="576.6" y="332">±0.3</text>
<text x="556.8" y="340.5">315 UP TO 1000</text>
<text x="557.3" y="336.3">120 UP TO 315</text>
<text x="576.6" y="336.3">±0.5</text>
<text x="576.6" y="340.5">±0.8</text>
<text x="415.2" y="346.4">.</text>
<text x="530.3" y="346.5">.</text>
<text x="545.9" y="346.4">.</text>
<text x="556.2" y="344.7">1000 UP TO 2000</text>
<text x="576.6" y="344.7">±1.2</text>
<text x="415.2" y="351.5">.</text>
<text x="530" y="351.3">.</text>
<text x="545.9" y="351.4">.</text>
<text x="558.9" y="349">OVER 2000</text>
<text x="577.6" y="349">±2</text>
</g>
<g font-size="2.4">
<text x="7.7" y="382.7" transform="rotate(-90 7.7 382.7)">Uploading\2022-23\P23Y5\P23Y5B153039.dft</text>
<text x="7.7" y="409.8" transform="rotate(-90 7.7 409.8)">\\srv01102\ExDM</text>
</g>
<g font-size="2.1">
<text x="558.5" y="232.4">UNSPECIFIED TOL.(FAB)</text>
<text x="559.5" y="234.7">FOR ANGULAR IN mm.</text>
<text x="558.6" y="253.9">UNSPECIFIED TOL.(FAB)</text>
<text x="560.7" y="256.3">FOR LINEAR IN mm.</text>
<text x="558.7" y="292.3">UNSPECIFIED TOL.(M/C)</text>
<text x="559.6" y="294.7">FOR ANGULAR IN mm.</text>
<text x="558.7" y="313.7">UNSPECIFIED TOL.(M/C)</text>
<text x="560.6" y="316.1">FOR LINEAR IN mm.</text>
</g>
</svg>
